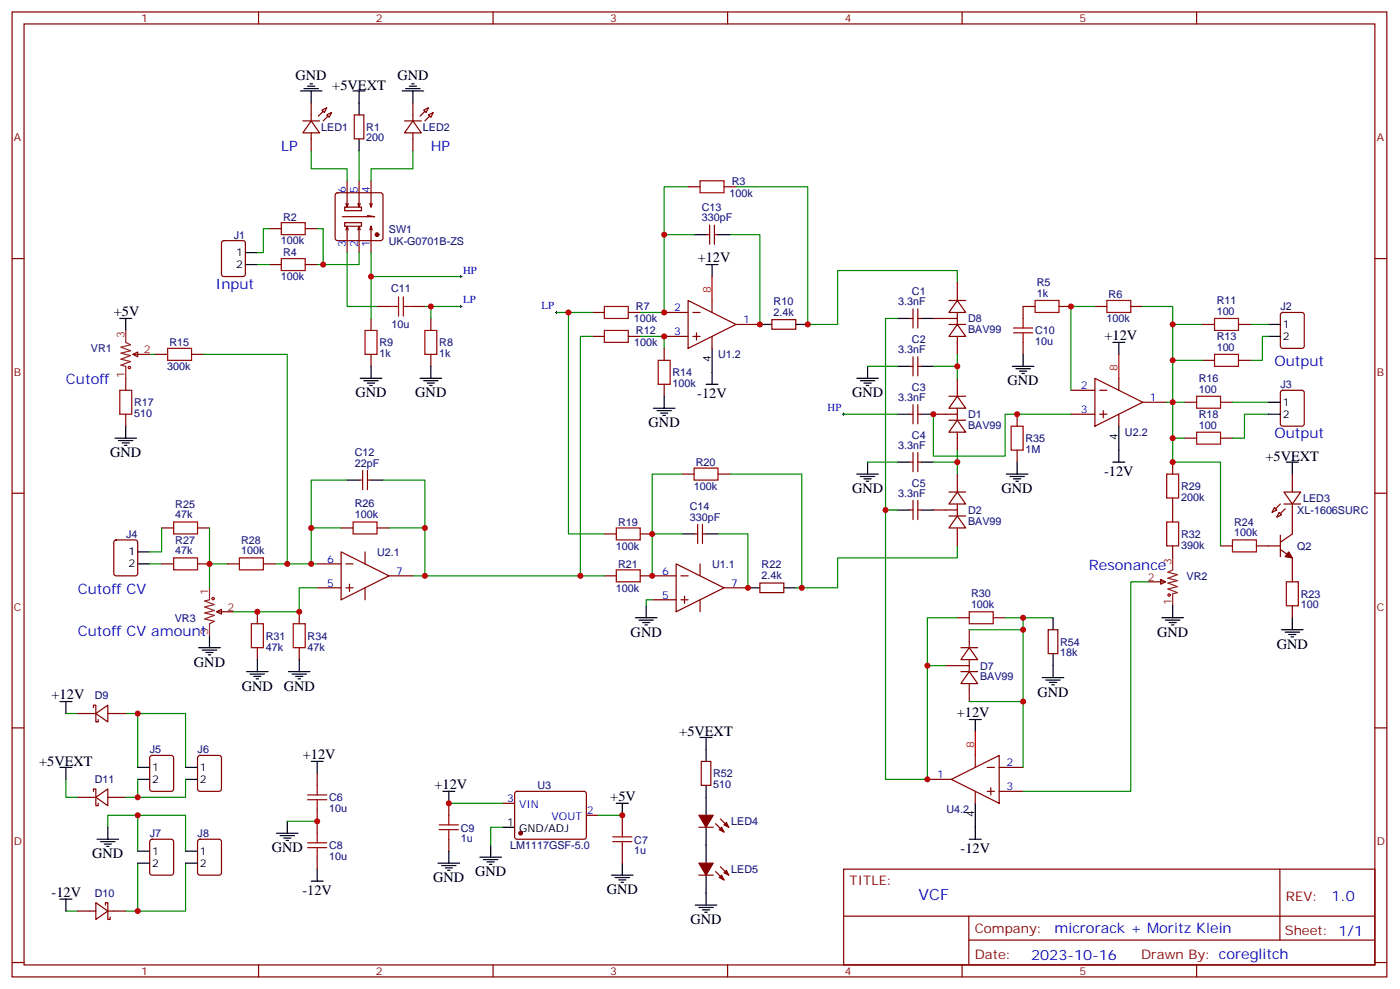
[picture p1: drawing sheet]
<svg xmlns="http://www.w3.org/2000/svg" width="413mm" height="291mm" viewBox="0 0 413 291" stroke-linecap="round" stroke-linejoin="round" font-family="sans-serif">
<g fill="none" stroke="#870000" stroke-width=".35">
<path d="M3.6 3.5h405.3v284.4h-405.3zM7.1 7.1h398.3v277.2h-398.3zM76.2 3.5v3.6M145.4 3.5v3.6M214.5 3.5v3.6M283.7 3.5v3.6M352.8 3.5v3.6M89.3 35.6h4.9M91.8 35.6l2.4 3.6h-4.9zM91.8 30.3v5.3M91.8 39.2v5.2M94.9 32.5l1.4-.7-.7 1.4z"/>
<path d="M96.3 33.9l1.5-.7-.8 1.4zM104.5 33.9h2.8v7h-2.8zM119.3 35.6h4.9M121.7 35.6l2.5 3.6h-4.9zM121.7 30.3v5.3M121.7 39.2v5.2M124.9 32.5l1.4-.7-.7 1.4zM126.3 33.9l1.4-.7-.7 1.4zM99 57l.5-.2h12.7l.5 .2 .2 .5v12.7l-.2 .5-.5 .2h-12.7l-.5-.2-.2-.5v-12.7zM102.3 53.3v7.7l-.3-1M102.7 60l-.4 1M105.9 53.3v7.7l-.4-1"/>
<path d="M106.2 60l-.3 1M109.4 53.3v7.7l-.4-1M109.7 60l-.3 1M202.9 55h3.5M213.5 55h3.5M3.6 76.2h3.5M65.5 71.1l.5-.2h5.6l.7 .4 .1 9.5-.5 .6-5.9 .1-.6-.5-.1-9.4zM79.4 78h3.5M79.4 67.4h3.5M90 78h3.5M90 67.4h3.5M101.6 65.6h5v1.1h-5z"/>
<path d="M101.6 61h5v1.1h-5zM102 67.7l.3-1v7.7M102.3 66.7l.4 1M105.5 67.7l.4-1v7.7M105.9 66.7l.3 1M108.3 63.5l2.2 .4h-9.6M109 67.7l.4-1v7.7M109.4 66.7l.3 1M208.2 69.1h1M209.2 66.3v5.7M210.6 66.3v5.7M210.6 69.1h1.1"/>
<path d="M405.4 76.2h3.5M109.4 93.8v3.6M111.2 90.3h3.5M121.7 90.3h3.6M127 93.8v3.6M174.7 92.1h3.5M174.7 99.1h3.5M185.2 92.1h3.6M185.2 99.1h3.6M195.8 92.1h7.1M195.8 99.1h7.1M202.9 88.5l14.1 7.1-14.1 7.1z"/>
<path d="M204.3 92.1h2.1M204.3 99.1h2.1M205.4 98.1v2.1M209.9 88.5v3.6M209.9 99.1v3.6M217 95.6h7M227.6 94.2h7v2.8h-7zM268.1 93.8h1.1M269.2 91v5.7M270.6 91v5.7M270.6 93.8h1.1M275.2 93.8h7.1"/>
<path d="M279.8 95.6h4.9M279.8 88.5h4.9M282.3 88.5l2.4 3.6h-4.9zM282.3 95.6l2.4 3.5h-4.9zM282.3 83.3v5.2M282.3 92.1v3.5M282.3 99.1v5.3M305.2 90.3h-3.5v3.5M312.2 90.3h3.6M322.8 90.3h3.6M333.4 90.3h3.5M354.6 95.6h3.5"/>
<path d="M365.2 95.6h3.5M377.7 92.3l.5-.2h5.7l.6 .4 .1 9.5-.5 .6-5.9 .1-.6-.5-.1-9.4zM37.1 111.5v3.5M39.2 104.4l1.4-.7v1.4zM39.2 104.4h4.9M45.9 104.4h3.5M56.5 104.4h3.5M109.4 104.4v3.5M127 104.4v3.5M195.8 102.7v3.5M195.8 113.2v3.6M268.1 107.9h1.1"/>
<path d="M269.2 105.1v5.7M269.2 119.2v5.7M270.6 105.1v5.7M270.6 119.2v5.7M270.6 107.9h1.1M279.8 116.8h4.9M282.3 116.8l2.4 3.5h-4.9zM282.3 111.5v5.3M301.7 100.9v3.5M315.8 115h7M322.8 111.5l14.1 7-14.1 7.1zM324.2 115h2.2"/>
<path d="M329.9 111.5v3.5M336.9 118.5h7.1M349.3 118.5h3.5M354.6 106.2h3.5M359.9 118.5h3.5M365.2 106.2h3.5M377.7 115.2l.5-.2h5.7l.6 .4 .1 9.5-.5 .6-5.9 .1-.6-.5-.1-9.4zM37.1 122.1v3.5M106.9 138.6v5.7M108.3 138.6v5.7M201.1 139.7h3.5M211.7 139.7h3.5"/>
<path d="M268.1 122.1h1.1M268.1 136.2h1.1M269.2 133.3v5.7M270.6 133.3v5.7M270.6 122.1h1.1M270.6 136.2h1.1M275.2 122.1h7.1M279.8 123.8h4.9M282.3 123.8l2.4 3.6h-4.9zM282.3 120.3v3.5M282.3 127.4v5.2M282.3 139.7v5.3"/>
<path d="M299.9 122.1v3.5M299.9 132.6v3.6M315.8 122.1h7M324.2 122.1h2.2M325.3 121v2.1M329.9 122.1v3.5M345.8 136.2v3.5M349.3 129.1h3.5M359.9 129.1h3.5M381 139.7v5.3M3.6 145.3h3.5M33.8 159.3l.5-.2h5.6l.6 .4 .1 9.5-.5 .6-5.8 .1-.7-.5-.1-9.4z"/>
<path d="M47.7 155.6h3.5M58.2 155.6h3.6M100.6 155.6h3.5M105.9 141.5h1M108.3 141.5h1.1M111.2 155.6h3.5M178.2 157.3h3.5M188.8 157.3h3.5M204.6 157.3h1.1M205.7 154.5v5.7M207.1 157.3h1.1M207.1 154.5v5.7"/>
<path d="M268.1 150.3h1.1M269.2 147.5v5.6M270.6 147.5v5.6M270.6 150.3h1.1M275.2 150.3h7.1M279.8 145h4.9M279.8 152h4.9M282.3 145l2.4 3.5h-4.9zM282.3 152l2.4 3.6h-4.9zM282.3 148.5v3.5M282.3 155.6v5.3M345.8 146.8v7"/>
<path d="M375.7 149.6l.7 .7-1.4 .7zM377.2 151l.7 .7-1.5 .7zM377.5 157.7v6.3M378.6 145h4.9l-2.5 3.5zM378.6 148.5h4.9M381 148.5v8.8l-3.5 2.5M405.4 145.3h3.5M47.7 166.2h3.5M58.2 166.2h3.6M67.1 166.2h3.5M77.6 166.2h3.6M93.5 173.2h7.1"/>
<path d="M93.5 166.2h7.1M100.6 162.6l14.1 7.1-14.1 7zM102 173.2h2.1M102 166.2h2.1M103 172.2v2.1M107.6 162.6v3.6M107.6 173.2v3.5M114.7 169.7h7M178.2 169.7h3.5M188.8 169.7h10.6M192.3 176.7h7.1M199.4 166.2l14.1 7-14.1 7.1z"/>
<path d="M200.8 169.7h2.1M200.8 176.7h2.1M201.8 175.7v2.1M206.4 166.2v3.5M206.4 176.7v3.6M213.5 173.2h7M224 171.8h7.1v2.8h-7.1zM338.7 171.4h4.9M342.2 170.7l1.4 .7-1.4 .8zM345.8 160.9v3.5M359.9 160.9h3.5M370.5 160.9h7"/>
<path d="M377.5 161.9l3.5 2.5v7M381 178.5v3.5M63.9 180.3l1.4-.7v1.4zM63.9 180.3h4.9M75.9 180.3v3.5M75.9 190.9v3.5M88.2 180.3v3.5M88.2 190.9v3.5M278.7 196.1h7.1M282.3 182h3.5M283.3 190.9h5M283.3 197.9h5"/>
<path d="M285.8 190.9l2.5 3.5h-5zM285.8 197.9l2.5 3.5h-5zM285.8 185.6v5.3M285.8 194.4v3.5M292.8 182h3.6M309.1 185.6h2.8v7h-2.8zM3.6 214.5h3.5M23 210.3h5.3M27.6 208.5v-.7h.7v4.9h.7v-.7M28.3 210.3l3.5-2.5v4.9zM31.8 210.3h5.3M285.8 201.4v5.3"/>
<path d="M405.4 214.5h3.5M23 234.9h5.3M27.6 233.2v-.7h.7v4.9h.7v-.7M28.3 234.9l3.5-2.4v4.9zM31.8 234.9h5.3M44.4 222.8l.4-.2h5.7l.6 .4 .1 9.5-.5 .6-5.9 .1-.6-.5-.1-9.4zM58.5 222.8l.4-.2h5.7l.6 .4 .1 9.5-.5 .6-5.9 .1-.6-.5-.1-9.4zM93.5 227.9v3.5M93.5 238.5v7M132.3 236.7v3.5M148.2 236.7h3.5M152 233.4l.4-.2h20.1l.4 .7-.1 13-.6 .4-20-.1-.5-.6v-12.7z"/>
<path d="M206.8 224.4h2.8v7h-2.8zM273.4 229.7h7.1M280.5 229.7l14.1-7.1v14.1zM287.5 222.6v3.5M287.5 233.2v3.5M291.1 226.1h2.1M291.1 233.2h2.1M292.1 232.1v2.1M294.6 226.1h7.1M294.6 233.2h7.1M44.4 247.5l.4-.2h5.7l.6 .4 .1 9.5-.5 .6-5.9 .1-.6-.5-.1-9.4zM58.5 247.5l.4-.2h5.7l.6 .4 .1 9.5-.5 .6-5.9 .1-.6-.5-.1-9.4z"/>
<path d="M93.5 252.6v3.5M132.3 247.3v3.5M172.9 240.2h3.5M183.5 240.2v3.6M183.5 250.8v3.6M206.1 243.8h4.2M206.1 257.9h4.2M211 242.7l2.5 2.5M211 256.8l2.5 2.5M212.4 241.3l2.5 2.5M212.4 255.4l2.5 2.5M248.7 256.1h156.7v28.2h-156.7z"/>
<path d="M377.4 256.1v20.9M23 268.5h5.3M28.3 266l3.5 2.5-3.5 2.4zM31.1 266.7v-.7h.7v4.9h.7v-.7M31.8 268.5h5.3M248.8 270h156.4M285.7 277h119.5M285.7 270v14.1M3.6 283.6h3.5M76.2 284.3v3.6M145.4 284.3v3.6M214.5 284.3v3.6"/>
<path d="M283.7 284.3v3.6M352.8 284.3v3.6M405.4 283.6h3.5"/>
</g>
<g fill="none" stroke="#000" stroke-width=".35">
<path d="M88.6 26.8h6.3M89.6 26.1h4.3M90.7 25.4h2.1M91.4 24.7h.7M91.8 26.8v3.5M104.1 26.8h3.5M105.9 26.8v7.1M118.6 26.8h6.3M119.6 26.1h4.3M120.7 25.4h2.1M121.4 24.7h.7M121.7 26.8v3.5"/>
<path d="M105.9 40.9v3.5M72.4 74.4h3.5M72.4 78h3.5M204.6 69.1h3.6M208.2 78h3.5M209.9 78v3.5M211.7 69.1h3.5M35.3 93.8h3.5M37.1 93.8v3.6M224 95.6h3.6M234.6 95.6h3.6M264.6 93.8h3.5"/>
<path d="M271.7 93.8h3.5M374 95.6h3.5M374 99.1h3.5M106.2 111.5h6.4M107.3 112.2h4.2M108.3 112.9h2.2M109 113.6h.7M109.4 107.9v3.6M123.9 111.5h6.3M124.9 112.2h4.3M126 112.9h2.1M126.7 113.6h.7"/>
<path d="M127 107.9v3.6M195.8 116.8v3.5M208.2 113.2h3.5M209.9 102.7v10.5M252.6 111.5h6.4M253.7 112.2h4.2M254.7 112.9h2.2M255.4 113.6h.8M255.8 107.9v3.6M264.6 107.9h3.5M271.7 107.9h3.5M298.5 107.9h6.3"/>
<path d="M299.5 108.7h4.3M300.6 109.4h2.1M301.3 110.1h.7M301.7 104.4v3.5M328.1 100.9h3.5M329.9 100.9v3.5M374 118.5h3.5M33.9 129.1h6.4M35 129.8h4.2M36 130.5h2.1M36.7 131.2h.7M37.1 125.6v3.5"/>
<path d="M192.7 120.3h6.3M193.7 121h4.2M194.8 121.7h2.1M195.5 122.4h.7M252.6 139.7h6.4M255.8 136.2v3.5M264.6 122.1h3.5M264.6 136.2h3.5M271.7 122.1h3.5M271.7 136.2h3.5M296.7 139.7h6.4M299.9 136.2v3.5"/>
<path d="M328.1 136.2h3.5M329.9 125.6v10.6M374 122.1h3.5M379.3 136.2h3.5M381 136.2v3.5M102.3 141.5h3.6M109.4 141.5h3.5M201.1 157.3h3.5M208.2 157.3h3.5M253.7 140.4h4.2M254.7 141.1h2.2M255.4 141.8h.8"/>
<path d="M264.6 150.3h3.5M271.7 150.3h3.5M297.8 140.4h4.2M298.8 141.1h2.2M299.5 141.8h.7M40.6 162.6h3.5M40.6 166.2h3.5M190.5 178.5v3.5M220.5 173.2h3.5M231.1 173.2h3.5M345.8 178.5v3.5M58.6 190.9h6.3"/>
<path d="M59.7 191.6h4.2M60.7 192.3h2.1M61.4 193h.7M61.8 187.3v3.6M72.7 197.9h6.4M73.8 198.6h4.2M74.8 199.3h2.1M75.9 194.4v3.5M85.1 197.9h6.3M86.1 198.6h4.2M87.2 199.3h2.1M88.2 194.4v3.5"/>
<path d="M187.4 182h6.3M188.4 182.7h4.3M189.5 183.4h2.1M190.2 184.1h.7M307.3 199.7h6.4M310.5 182v3.6M310.5 192.6v7.1M342.6 182h6.3M343.6 182.7h4.3M344.7 183.4h2.1M345.4 184.1h.7M377.9 185.6h6.3"/>
<path d="M378.9 186.3h4.3M380 187h2.1M380.7 187.7h.7M381 182v3.6M17.7 206.7h3.5M19.4 206.7v3.6M75.5 200h.7M87.9 200h.7M206.4 217.3h3.5M208.2 217.3v7.1M285.8 212h3.5M287.5 212v3.5"/>
<path d="M308.4 200.4h4.2M309.4 201.1h2.1M310.1 201.8h.7M17.7 226.1h3.5M19.4 226.1v3.6M40.6 226.1h3.5M40.6 229.7h3.5M54.7 226.1h3.5M54.7 229.7h3.5M91.8 224.4h3.5M93.5 224.4v3.5M130.6 233.2h3.5"/>
<path d="M132.3 233.2v3.5M181.7 236.7h3.5M183.5 236.7v3.5M208.2 231.4v8.8M287.5 236.7v10.6M28.6 247.3h6.4M29.7 248h4.2M30.7 248.7h2.1M31.4 249.4h.7M31.8 243.8v3.5M40.6 250.8h3.5M40.6 254.4h3.5"/>
<path d="M54.7 250.8h3.5M54.7 254.4h3.5M81.5 245.5h6.4M82.6 246.2h4.2M83.6 246.9h2.2M84.3 247.6h.8M84.7 242v3.5M91.8 259.6h3.5M93.5 256.1v3.5M129.2 254.4h6.3M130.2 255.1h4.2M131.3 255.8h2.1"/>
<path d="M132 256.5h.7M132.3 250.8v3.6M141.5 252.6h6.3M142.6 253.3h4.2M143.6 254h2.1M144.3 254.7h.7M144.7 249.1v3.5M148.2 243.8h3.5M180.3 257.9h6.4M181.4 258.6h4.2M182.4 259.3h2.1M183.1 260h.7"/>
<path d="M183.5 254.4v3.5M208.2 243.8v10.6M208.2 257.9v8.8M285.8 247.3h3.5M17.7 264.9h3.5M19.4 264.9v3.6M205 266.7h6.3M206.1 267.4h4.2M207.1 268.1h2.1M207.8 268.8h.7"/>
</g>
<g fill="#870000" stroke="#870000" stroke-width=".35">
<path d="M206.1 240.2h4.2l-2.1 3.6z"/>
<path d="M212.1 244.5l.7-.7 .7 1.4z"/>
<path d="M214.2 242.4l.7 1.4-1.4-.7z"/>
<path d="M206.1 254.4h4.2l-2.1 3.5z"/>
<path d="M212.1 258.6l.7-.7 .7 1.4z"/>
<path d="M214.2 256.5l.7 1.4-1.4-.7z"/>
<path d="M95.3 35.6l1.4-1.4z"/>
<path d="M93.9 34.2l1.4-1.4z"/>
<path d="M126.7 34.2l-1.4 1.4z"/>
<path d="M123.9 34.2l1.4-1.4z"/>
<path d="M380 162.6l1 1.8-2.1-.4z"/>
<path d="M378.9 149.9l-1.4 1.4z"/>
<path d="M377.5 148.5l-1.4 1.4z"/>
<circle cx="153.5" cy="245.5" r=".53"/>
<circle cx="111.2" cy="69.1" r=".53"/>
</g>
<g fill="none" stroke="#008700" stroke-width=".35">
<path d="M91.8 44.4v5.3h10.5v3.6M105.9 44.4v8.9M121.7 44.4v5.3h-12.3v3.6M202.9 55h-7.1v37.1h-7M217 55h21.2v40.6h8.8v-15.9h35.3v3.6M75.9 78h3.5M79.4 67.4h-1.8v7h-1.7M93.5 67.4h1.8v10.6h-1.8M102.3 74.4v15.9h8.9M105.9 74.4v3.6h-10.6M109.4 74.4v19.4M195.8 69.1h8.8"/>
<path d="M215.2 69.1h8.8v26.5M109.4 81.5h26.5M125.3 90.3h10.6M127 90.3v3.5M164.1 92.1h3.5M174.7 92.1h-7.1v65.2h10.6M174.7 99.1h-3.6v70.6M188.8 99.1h7v3.6M264.6 93.8h-3.5v56.5h3.5M322.8 90.3h-7v24.7M336.9 90.3h8.9v28.2h-1.8M345.8 95.6h8.8"/>
<path d="M368.7 95.6h5.3M374 99.1h-1.8v7.1h-3.5M44.1 104.4h1.8M60 104.4h24.7v61.8h8.8M255.8 107.9h8.8M275.2 107.9h7.1M282.3 104.4v7.1M345.8 106.2h8.8M349.3 118.5h-3.5v10.6h3.5M363.4 118.5h10.6M201.1 139.7h-8.8v30M215.2 139.7h21.2v33.5h-1.8"/>
<path d="M248.7 122.1h15.9M255.8 136.2h8.8M275.2 122.1v12.3h21.2v-12.3h19.4M275.2 136.2h7.1M282.3 132.6v7.1M345.8 129.1v7.1h14.1v24.7M374 122.1h-7.1v7h-3.5M47.7 155.6v7h-3.6M61.8 155.6v10.6h5.3M100.6 155.6h-8.8v10.6M102.3 141.5h-10.5v14.1M112.9 141.5h12.4v14.1"/>
<path d="M114.7 155.6h10.6v14.1h-3.6M192.3 157.3h8.8M211.7 157.3h8.8v15.9M261.1 150.3v79.4h12.3v-47.7h8.9M44.1 166.2h3.6M61.8 166.2v7M81.2 166.2h3.5M93.5 173.2h-5.3v7.1h-19.4M125.3 169.7h52.9M192.3 176.7h-1.8v1.8M282.3 160.9v3.5h-35.3v8.8h-10.6M338.7 171.4h-5.3v61.8h-31.7"/>
<path d="M273.4 196.1h5.3M285.8 185.6h15.9M296.4 182h5.3v44.1M301.7 182h8.8M19.4 210.3h3.6M37.1 210.3h17.6v15.8M40.6 210.3v15.8M285.8 206.7h15.9M19.4 229.7v5.2h3.6M40.6 229.7v5.2M54.7 229.7v5.2h-17.6M132.3 236.7h15.9"/>
<path d="M31.8 243.8v-3.6h22.9v10.6M40.6 240.2v10.6M40.6 254.4v14.1M54.7 254.4v14.1h-17.6M84.7 242h8.8M148.2 243.8h-3.5v5.3M176.4 240.2h7.1M19.4 268.5h3.6"/>
</g>
<g fill="none" stroke="#a10000" stroke-width=".35">
<path d="M206.4 53.3h7.1v3.5h-7.1zM82.9 76.2h7.1v3.5h-7.1zM82.9 65.6h7.1v3.5h-7.1zM107.6 97.4h3.6v7h-3.6zM114.7 90.3h2.8M117.5 87.5v5.6M118.9 87.5v5.6M118.9 90.3h2.8M125.3 97.4h3.5v7h-3.5zM178.2 90.3h7v3.5h-7zM178.2 97.4h7v3.5h-7zM298.8 96.7h5.7"/>
<path d="M298.8 98.1h5.7M301.7 93.8v2.9M301.7 98.1v2.8M305.2 88.5h7v3.6h-7zM326.4 88.5h7v3.6h-7zM358.1 93.8h7.1v3.6h-7.1zM35.3 115h3.5v7.1h-3.5zM49.4 102.7h7.1v3.5h-7.1zM194.1 106.2h3.5v7h-3.5zM352.8 116.8h7.1v3.5h-7.1zM358.1 104.4h7.1v3.5h-7.1zM204.6 137.9h7.1v3.6h-7.1z"/>
<path d="M298.1 125.6h3.6v7h-3.6zM344 139.7h3.5v7.1h-3.5zM352.8 127.4h7.1v3.5h-7.1zM51.2 153.8h7v3.5h-7zM104.1 153.8h7.1v3.5h-7.1zM181.7 155.6h7.1v3.5h-7.1zM344 153.8h3.5v7.1h-3.5zM363.4 159.1h7.1v3.5h-7.1zM51.2 164.4h7v3.5h-7zM70.6 164.4h7v3.5h-7zM181.7 167.9h7.1v3.5h-7.1zM379.3 171.4h3.5v7.1h-3.5z"/>
<path d="M74.1 183.8h3.5v7.1h-3.5zM86.5 183.8h3.5v7.1h-3.5zM285.8 180.3h7v3.5h-7zM90.7 235.7h5.6M90.7 234.2h5.6M93.5 231.4v2.8M93.5 235.7v2.8M90.7 249.8h5.6M90.7 248.4h5.6M93.5 245.5v2.9M93.5 249.8v2.8M129.5 244.5h5.6"/>
<path d="M129.5 243.1h5.6M132.3 240.2v2.9M132.3 244.5v2.8M180.7 248h5.6M180.7 246.6h5.6M183.5 243.8v2.8M183.5 248v2.8"/>
<circle cx="38.1" cy="108.3" r=".35"/>
<circle cx="62.8" cy="176.4" r=".35"/>
<circle cx="344.7" cy="175.3" r=".35"/>
</g>
<path d="M209.9 81.5v7M329.9 104.4v7.1M287.5 215.5v7.1" fill="none" stroke="#f00" stroke-width=".35"/>
<path d="M37.1 97.4v3.5l1.4 .7-2.8 .7 2.8 1.1-2.8 .7 2.8 .7-2.8 1 2.8 .7-2.8 1.1 1.4 .3v3.6M61.8 173.2v3.5l-1.4 .4 2.8 1.1-2.8 .7 2.8 1-2.8 .7 2.8 .7-2.8 1.1 2.8 .7-1.4 .7v3.5M345.8 164.4v3.5l-1.5 .7 2.9 .7-2.9 1.1 2.9 .7-2.9 .7 2.9 1.1-2.9 .7 2.9 1-1.4 .4v3.5" fill="none" stroke="#8c2424" stroke-width=".35"/>
<path d="M135.5 81.5h.7M135.5 90.3h.7M135.9 81.1v.7M135.9 90v.7M163.7 92.1h.7M164.1 91.7v.7M248.4 122.1h.7M248.7 121.7v.7" fill="none" stroke="#000" stroke-width=".29"/>
<g fill="#c00">
<circle cx="40.6" cy="268.5" r=".88"/>
<circle cx="40.6" cy="240.2" r=".88"/>
<circle cx="40.6" cy="210.3" r=".88"/>
<circle cx="93.5" cy="242" r=".88"/>
<circle cx="195.8" cy="99.1" r=".88"/>
<circle cx="195.8" cy="92.1" r=".88"/>
<circle cx="192.3" cy="169.7" r=".88"/>
<circle cx="192.3" cy="157.3" r=".88"/>
<circle cx="125.3" cy="169.7" r=".88"/>
<circle cx="91.8" cy="166.2" r=".88"/>
<circle cx="238.2" cy="95.6" r=".88"/>
<circle cx="236.4" cy="173.2" r=".88"/>
<circle cx="315.8" cy="90.3" r=".88"/>
<circle cx="345.8" cy="118.5" r=".88"/>
<circle cx="95.3" cy="78" r=".88"/>
<circle cx="109.4" cy="81.5" r=".88"/>
<circle cx="171.1" cy="169.7" r=".88"/>
<circle cx="84.7" cy="166.2" r=".88"/>
<circle cx="345.8" cy="95.6" r=".88"/>
<circle cx="345.8" cy="106.2" r=".88"/>
<circle cx="132.3" cy="236.7" r=".88"/>
<circle cx="183.5" cy="240.2" r=".88"/>
<circle cx="75.9" cy="180.3" r=".88"/>
<circle cx="88.2" cy="180.3" r=".88"/>
<circle cx="167.6" cy="92.1" r=".88"/>
<circle cx="127" cy="90.3" r=".88"/>
<circle cx="273.4" cy="229.7" r=".88"/>
<circle cx="261.1" cy="150.3" r=".88"/>
<circle cx="301.7" cy="182" r=".88"/>
<circle cx="40.6" cy="234.9" r=".88"/>
<circle cx="301.7" cy="185.6" r=".88"/>
<circle cx="301.7" cy="206.7" r=".88"/>
<circle cx="273.4" cy="196.1" r=".88"/>
<circle cx="282.3" cy="107.9" r=".88"/>
<circle cx="282.3" cy="136.2" r=".88"/>
<circle cx="275.2" cy="122.1" r=".88"/>
<circle cx="299.9" cy="122.1" r=".88"/>
<circle cx="61.8" cy="166.2" r=".88"/>
<circle cx="91.8" cy="155.6" r=".88"/>
<circle cx="125.3" cy="155.6" r=".88"/>
<circle cx="345.8" cy="129.1" r=".88"/>
<circle cx="220.5" cy="173.2" r=".88"/>
<circle cx="195.8" cy="69.1" r=".88"/>
<circle cx="224" cy="95.6" r=".88"/>
<circle cx="345.8" cy="136.2" r=".88"/>
</g>
<text font-size="4.6" fill="#00f" x="270.8" y="265.1">VCF</text>
<g font-size="4.2">
<text x="87.1" y="23.5">GND</text>
<text x="117.2" y="23.6">GND</text>
<text x="98" y="26.5">+5VEXT</text>
<text x="205.7" y="77.3">+12V</text>
<text x="33.5" y="93.1">+5V</text>
<text x="325.6" y="100.2">+12V</text>
<text x="297.1" y="113.6">GND</text>
<text x="104.8" y="117.1">GND</text>
<text x="122.4" y="117.1">GND</text>
<text x="205.6" y="117.2">-12V</text>
<text x="251.2" y="117.1">GND</text>
<text x="191.2" y="125.9">GND</text>
<text x="32.5" y="134.8">GND</text>
<text x="373.1" y="135.8">+5VEXT</text>
<text x="325.5" y="140.1">-12V</text>
<text x="251.2" y="145.3">GND</text>
<text x="295.3" y="145.3">GND</text>
<text x="185.9" y="187.7">GND</text>
<text x="341.2" y="187.7">GND</text>
<text x="376.5" y="191.2">GND</text>
<text x="57.2" y="196.5">GND</text>
<text x="71.3" y="203.6">GND</text>
<text x="83.6" y="203.6">GND</text>
<text x="15.2" y="206">+12V</text>
<text x="305.9" y="205.3">GND</text>
<text x="282.1" y="211.3">+12V</text>
<text x="200.3" y="217">+5VEXT</text>
<text x="11.5" y="225.8">+5VEXT</text>
<text x="89.3" y="223.7">+12V</text>
<text x="128.1" y="232.5">+12V</text>
<text x="180" y="236">+5V</text>
<text x="80.1" y="251.2">GND</text>
<text x="283.2" y="251.3">-12V</text>
<text x="27.2" y="252.9">GND</text>
<text x="89.2" y="263.6">-12V</text>
<text x="127.7" y="260">GND</text>
<text x="140.1" y="258.2">GND</text>
<text x="178.9" y="263.5">GND</text>
<text x="15.2" y="264.2">-12V</text>
<text x="203.6" y="272.3">GND</text>
</g>
<g font-size="4.2" fill="#00f">
<text x="82.9" y="44.4">LP</text>
<text x="127" y="44.4">HP</text>
<text x="63.5" y="85">Input</text>
<text x="375.7" y="107.9">Output</text>
<text x="19.4" y="113.2">Cutoff</text>
<text x="375.7" y="129.1">Output</text>
<text x="321.1" y="167.9">Resonance</text>
<text x="23" y="175">Cutoff CV</text>
<text x="23" y="187.3">Cutoff CV amount</text>
<text x="392.5" y="265.4">1.0</text>
<text x="310.9" y="274.9">microrack + Moritz Klein</text>
<text x="304" y="282.7">2023-10-16</text>
</g>
<g font-size="3.9" fill="#800">
<text x="250.5" y="260.7">TITLE:</text>
<text x="379.1" y="265.4">REV:</text>
<text x="287.4" y="274.9">Company:</text>
<text x="378.8" y="275.5">Sheet: 1/1</text>
<text x="287.4" y="282.6">Date:</text>
<text x="336.5" y="282.7">Drawn By: coreglitch</text>
</g>
<g font-size="3.2" fill="#800">
<text x="41.7" y="6.5">1</text>
<text x="110.8" y="6.5">2</text>
<text x="180" y="6.5">3</text>
<text x="249.1" y="6.5">4</text>
<text x="318.2" y="6.5">5</text>
<text x="4.1" y="41.6">A</text>
<text x="405.9" y="41.6">A</text>
<text x="4.1" y="110.8">B</text>
<text x="405.9" y="110.8">B</text>
<text x="4.1" y="179.9">C</text>
<text x="405.9" y="179.9">C</text>
<text x="4.1" y="249.1">D</text>
<text x="405.9" y="249.1">D</text>
<text x="41.7" y="287.3">1</text>
<text x="110.8" y="287.3">2</text>
<text x="180" y="287.3">3</text>
<text x="249.1" y="287.3">4</text>
<text x="318.2" y="287.3">5</text>
</g>
<g font-size="3.2" fill="#000080">
<text x="94.7" y="38.5">LED1</text>
<text x="108" y="41.5">200</text>
<text x="108" y="38.6">R1</text>
<text x="124.7" y="38.5">LED2</text>
<text x="215.1" y="57.9">100k</text>
<text x="215.7" y="54.4">R3</text>
<text x="83.4" y="65">R2</text>
<text x="206.9" y="65.3">330pF</text>
<text x="206.9" y="62.1">C13</text>
<text x="69" y="70.3">J1</text>
<text x="114.6" y="68.6">SW1</text>
<text x="82.8" y="72">100k</text>
<text x="83.4" y="75.6">R4</text>
<text x="114.6" y="72.1">UK-G0701B-ZS</text>
<text x="82.8" y="82.6">100k</text>
<text x="115.3" y="86.2">C11</text>
<text x="228.1" y="89.9">R10</text>
<text x="264.8" y="90">3.3nF</text>
<text x="268.9" y="87">C1</text>
<text x="305.7" y="87.5">1k</text>
<text x="305.7" y="84.3">R5</text>
<text x="326.9" y="87.9">R6</text>
<text x="358.7" y="89.6">R11</text>
<text x="186.9" y="95">100k</text>
<text x="187.5" y="91.5">R7</text>
<text x="228.1" y="93.1">2.4k</text>
<text x="285.4" y="95">D8</text>
<text x="326.3" y="95">100k</text>
<text x="358.7" y="92.8">100</text>
<text x="377.5" y="91.5">J2</text>
<text x="115.5" y="96.7">10u</text>
<text x="187.5" y="98.5">R12</text>
<text x="268.9" y="101.1">C2</text>
<text x="285.4" y="98.2">BAV99</text>
<text x="305.2" y="101.7">10u</text>
<text x="305.2" y="98.5">C10</text>
<text x="358.7" y="100.2">R13</text>
<text x="26.8" y="103.8">VR1</text>
<text x="49.9" y="102">R15</text>
<text x="111.9" y="105.2">1k</text>
<text x="111.9" y="102.1">R9</text>
<text x="129.5" y="105.2">1k</text>
<text x="129.5" y="102.1">R8</text>
<text x="187" y="102">100k</text>
<text x="211.8" y="105.6">U1.2</text>
<text x="264.8" y="104.1">3.3nF</text>
<text x="358.7" y="103.4">100</text>
<text x="49.3" y="109.1">300k</text>
<text x="198.3" y="110.8">R14</text>
<text x="353.4" y="112.5">R16</text>
<text x="39.5" y="119.7">R17</text>
<text x="198.3" y="114">100k</text>
<text x="264.8" y="118.2">3.3nF</text>
<text x="268.9" y="115.2">C3</text>
<text x="353.4" y="115.7">100</text>
<text x="377.5" y="114.4">J3</text>
<text x="39.5" y="122.9">510</text>
<text x="285.4" y="123.2">D1</text>
<text x="353.4" y="123.1">R18</text>
<text x="268.9" y="129.4">C4</text>
<text x="285.4" y="126.4">BAV99</text>
<text x="302.4" y="130.3">R35</text>
<text x="331.7" y="128.5">U2.2</text>
<text x="353.4" y="126.3">100</text>
<text x="104.6" y="137.6">22pF</text>
<text x="104.6" y="134.4">C12</text>
<text x="205.2" y="137.3">R20</text>
<text x="264.8" y="132.3">3.3nF</text>
<text x="302.4" y="133.4">1M</text>
<text x="268.9" y="143.5">C5</text>
<text x="51.7" y="149.8">R25</text>
<text x="104.6" y="149.5">R26</text>
<text x="204.6" y="144.4">100k</text>
<text x="264.8" y="146.4">3.3nF</text>
<text x="348.2" y="147.5">200k</text>
<text x="348.2" y="144.4">R29</text>
<text x="384.2" y="147.9">LED3</text>
<text x="51.7" y="152.8">47k</text>
<text x="104.6" y="152.8">100k</text>
<text x="182.2" y="154.9">R19</text>
<text x="203.4" y="153.5">330pF</text>
<text x="203.4" y="150.3">C14</text>
<text x="285.4" y="154.6">BAV99</text>
<text x="285.4" y="151.4">D2</text>
<text x="363.9" y="154.9">R24</text>
<text x="382.5" y="151.4">XL-1606SURC</text>
<text x="37.2" y="158.5">J4</text>
<text x="51.7" y="160.2">R27</text>
<text x="71.1" y="160.2">R28</text>
<text x="181.6" y="162">100k</text>
<text x="348.2" y="161.7">390k</text>
<text x="348.2" y="158.5">R32</text>
<text x="363.9" y="158">100k</text>
<text x="51.7" y="163.3">47k</text>
<text x="71.1" y="163.3">100k</text>
<text x="111.2" y="163.8">U2.1</text>
<text x="182.2" y="167.3">R21</text>
<text x="210" y="167.3">U1.1</text>
<text x="224.6" y="167.5">R22</text>
<text x="382.4" y="162">Q2</text>
<text x="224.6" y="170.7">2.4k</text>
<text x="349.8" y="170.9">VR2</text>
<text x="181.6" y="174.3">100k</text>
<text x="286.3" y="179.2">100k</text>
<text x="286.3" y="176">R30</text>
<text x="383.5" y="179.3">100</text>
<text x="383.5" y="176.1">R23</text>
<text x="51.5" y="183.3">VR3</text>
<text x="78.4" y="191.7">47k</text>
<text x="78.4" y="188.5">R31</text>
<text x="90.7" y="191.7">47k</text>
<text x="90.7" y="188.5">R34</text>
<text x="312.6" y="190.2">R54</text>
<text x="289" y="197.3">D7</text>
<text x="312.6" y="193.4">18k</text>
<text x="289" y="200.5">BAV99</text>
<text x="27.9" y="206.1">D9</text>
<text x="44.2" y="222">J5</text>
<text x="58.3" y="222">J6</text>
<text x="27.9" y="230.8">D11</text>
<text x="158.4" y="232.6">U3</text>
<text x="210.3" y="232.2">510</text>
<text x="210.3" y="229">R52</text>
<text x="97" y="239.2">10u</text>
<text x="97" y="236">C6</text>
<text x="279" y="239.6">U4.2</text>
<text x="135.9" y="245.1">C9</text>
<text x="215.6" y="243.2">LED4</text>
<text x="44.2" y="246.7">J7</text>
<text x="58.3" y="246.7">J8</text>
<text x="97" y="250.1">C8</text>
<text x="135.9" y="248.2">1u</text>
<text x="150.4" y="250.2">LM1117GSF-5.0</text>
<text x="187" y="251.7">1u</text>
<text x="187" y="248.6">C7</text>
<text x="97" y="253.3">10u</text>
<text x="215.6" y="257.3">LED5</text>
<text x="27.9" y="264.3">D10</text>
</g>
<g font-size="3.2" fill="#00f">
<text x="102" y="56.8" transform="rotate(-90 102 56.8)">6</text>
<text x="105.5" y="56.8" transform="rotate(-90 105.5 56.8)">5</text>
<text x="109" y="56.8" transform="rotate(-90 109 56.8)">4</text>
<text x="102" y="72.9" transform="rotate(-90 102 72.9)">3</text>
<text x="105.5" y="72.9" transform="rotate(-90 105.5 72.9)">2</text>
<text x="109" y="72.9" transform="rotate(-90 109 72.9)">1</text>
<text x="136.6" y="80.6">HP</text>
<text x="136.6" y="89.4">LP</text>
<text x="159.7" y="91.2">LP</text>
<text x="198.7" y="91.7">2</text>
<text x="219.1" y="95.2">1</text>
<text x="198.7" y="98.8">3</text>
<text x="318.7" y="114.7">2</text>
<text x="339.1" y="118.2">1</text>
<text x="244" y="121.2">HP</text>
<text x="318.7" y="121.7">3</text>
<text x="96.4" y="165.8">6</text>
<text x="96.4" y="172.9">5</text>
<text x="116.8" y="169.3">7</text>
<text x="195.2" y="169.3">6</text>
<text x="215.6" y="172.9">7</text>
<text x="195.2" y="176.4">5</text>
<text x="296.7" y="225.8">2</text>
<text x="276.4" y="229.3">1</text>
<text x="296.7" y="232.8">3</text>
<text x="149.5" y="236.4">3</text>
<text x="153" y="238.1">VIN</text>
<text x="173.1" y="239.9">2</text>
<text x="162.6" y="241.7">VOUT</text>
</g>
<g font-size="3.2">
<text x="69.6" y="75.5">1</text>
<text x="69.6" y="79">2</text>
<text x="378.2" y="96.7">1</text>
<text x="378.2" y="100.2">2</text>
<text x="209.6" y="106.8" transform="rotate(-90 209.6 106.8)">4</text>
<text x="378.2" y="119.6">1</text>
<text x="378.2" y="123.1">2</text>
<text x="329.5" y="129.7" transform="rotate(-90 329.5 129.7)">4</text>
<text x="37.9" y="163.7">1</text>
<text x="37.9" y="167.2">2</text>
<text x="44.8" y="227.2">1</text>
<text x="58.9" y="227.2">1</text>
<text x="44.8" y="230.7">2</text>
<text x="58.9" y="230.7">2</text>
<text x="149.5" y="243.4">1</text>
<text x="153" y="245.2">GND/ADJ</text>
<text x="287.2" y="240.8" transform="rotate(-90 287.2 240.8)">4</text>
<text x="44.8" y="251.9">1</text>
<text x="58.9" y="251.9">1</text>
<text x="44.8" y="255.4">2</text>
<text x="58.9" y="255.4">2</text>
</g>
<g font-size="3.2" fill="#f00">
<text x="209.6" y="86.4" transform="rotate(-90 209.6 86.4)">8</text>
<text x="329.5" y="109.4" transform="rotate(-90 329.5 109.4)">8</text>
<text x="287.2" y="220.5" transform="rotate(-90 287.2 220.5)">8</text>
</g>
<g font-size="3.2" fill="#8d2323">
<text x="36.7" y="99.5" transform="rotate(-90 36.7 99.5)">3</text>
<text x="42.4" y="104.1">2</text>
<text x="36.7" y="111.4" transform="rotate(-90 36.7 111.4)">1</text>
<text x="345.4" y="166.5" transform="rotate(-90 345.4 166.5)">3</text>
<text x="338.4" y="171.1">2</text>
<text x="61.4" y="175.3" transform="rotate(-90 61.4 175.3)">1</text>
<text x="67.1" y="179.9">2</text>
<text x="345.4" y="178.4" transform="rotate(-90 345.4 178.4)">1</text>
<text x="61.4" y="187.2" transform="rotate(-90 61.4 187.2)">3</text>
</g>
</svg>
